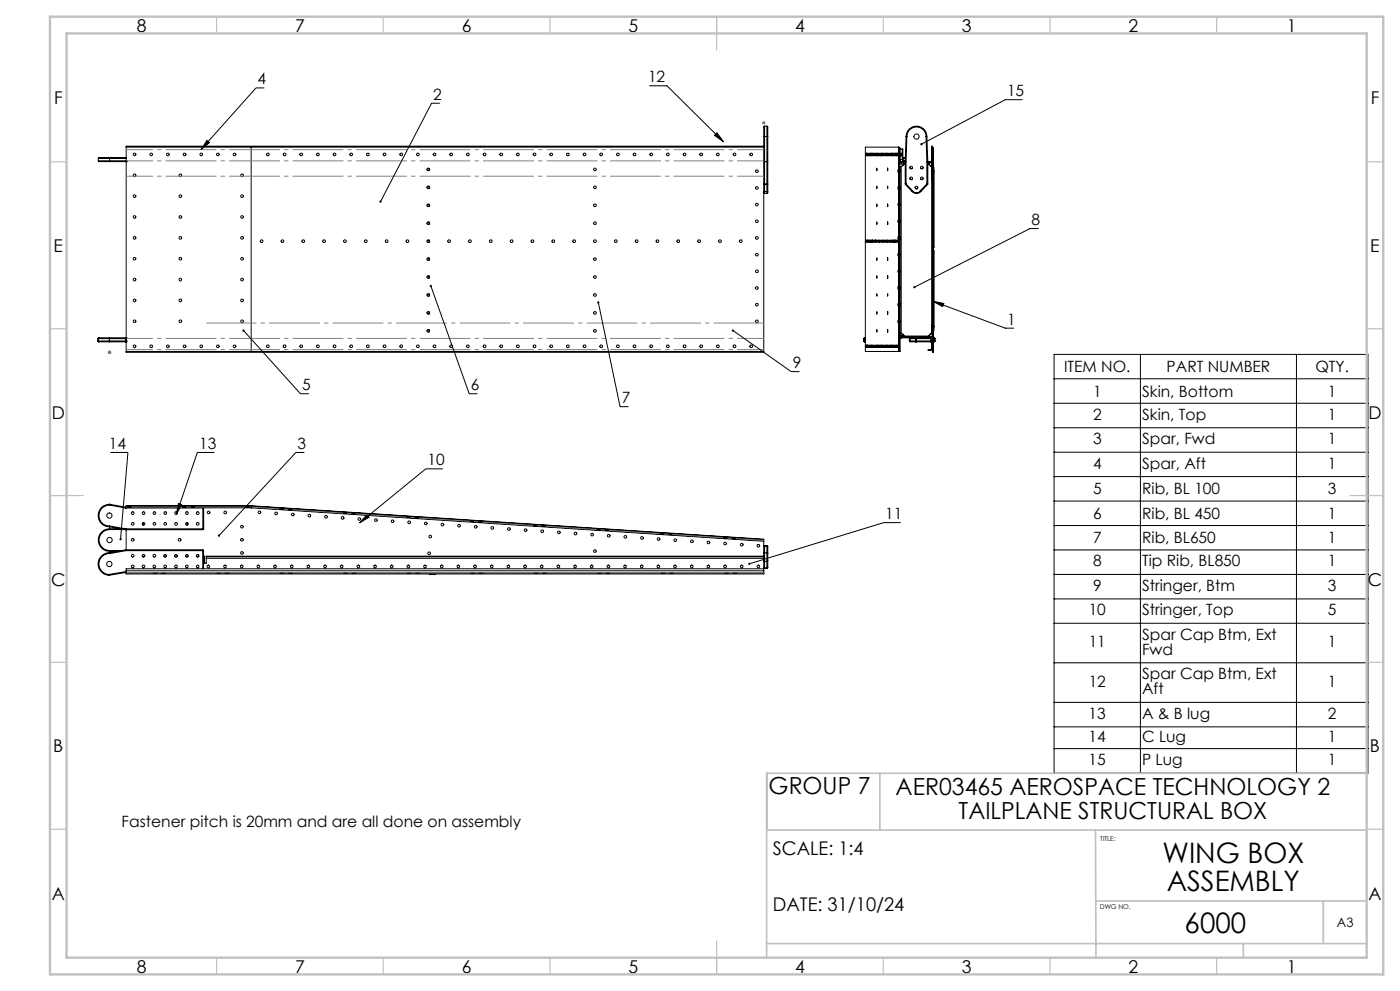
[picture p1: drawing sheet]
<svg xmlns="http://www.w3.org/2000/svg" width="420mm" height="297mm" viewBox="0 0 420 297" stroke-linecap="round" stroke-linejoin="round" font-family="sans-serif">
<g fill="none" stroke="#000" stroke-width=".3">
<path d="M79.3 26.3h-2.5l-16.5 18.6M132 30.9h-2.5l-15.3 29.5M194.9 25.7h5.2l17 16.8M215.1 39.8l2 2.7-2.8-1.9zM229.4 37.8l-.3 .2v2.9M229.4 37.8v3.1M229.4 37.8h.7M230.1 37.8l.2 .2v2.9M230.1 37.8v3.1M306.7 29.9h-5.1l-25.2 13.3M29.5 48.2l.2 .2h3.2M29.5 47.5h3.4"/>
<path d="M29.5 48.2h3.4M29.5 47.5v.7M32.9 47.2h-3.3l-.1 .3M32.9 48.2l5 .1M32.9 47.2v.3M32.9 48.2v.2M32.9 48.4h5M32.9 47.2h5M32.9 47.5v.7M32.9 47.5h5M37.9 48.4h.1M37.9 48.3h.1"/>
<path d="M37.9 44.1h191.2M62.1 42.1l.7 .7-2.5 2.1zM75.4 44.1v61.2M128.7 50.4v.7M128.7 55.8v.7M229.1 57.7l.3 .3M229.1 48.4h1.2M229.1 40.9h.3M229.1 57.3l.3 .1M229.1 40.9v64.7h-191.2v-61.8h191.2M229.4 55.1v.2M229.4 55.1h-.3l.3 .2"/>
<path d="M229.4 57.4v.6M229.4 58h.7M229.4 55.3h.7M229.4 55.1h.7M229.4 40.9v14.2M229.4 55.3v2.1M229.4 40.9h.7M229.4 57.4h.7M230.1 55.1h.2l-.2 .2M230.1 55.1v.2M230.1 40.9h.2M230.1 57.4v.6"/>
<path d="M230.1 40.9v14.2M230.1 55.3v2.1M230.3 57.3v.6l-.2 .1M230.3 57.3l-.2 .1M230.3 40.9v16.4M259.9 45.9v.8zM260.2 45.9v.8zM260.6 45.9v.8zM260.9 45.9v.8zM261.2 45.9v.8zM261.5 45.9v.8zM261.9 45.9v.8z"/>
<path d="M262.2 45.9v.8zM262.5 45.9v.8zM262.9 45.9v.8zM263 55.8l.1 .7zM263 50.4l.1 .8zM263.2 45.9v.8zM263.5 45.9v.8zM263.8 45.9v.8zM264.2 45.9v.8zM264.5 45.9v.8zM264.8 45.9v.8zM265.1 45.9v.8z"/>
<path d="M265.4 45.9l.1 .8zM265.8 45.9v.8zM266.1 45.9v.8zM266.3 55.8v.7zM266.3 50.4v.8zM266.4 45.9v.8zM266.7 45.9v.8zM267.1 45.9v.8zM267.4 45.9v.8zM267.7 45.9v.8zM268 45.9v.8zM268.4 45.9v.8z"/>
<path d="M268.7 45.9v.8zM269 45.9v.8zM269.3 45.9v.8zM269.5 55.9v.8zM269.5 50.9v.8zM269.6 44.1v61.2M269.7 48.6h1.9M269.7 48.8h1.9M269.7 48.3h.3M269.7 44.3h.3v4M269.7 48.9h1.5M269.7 49.4h1.4"/>
<path d="M269.9 44.3v4.1l.2 .2 .1-.2M269.9 50.9v.8zM269.9 55.9v.8zM270 48.3l.2 .1M270 49.9l-.2 .1v.5l-.1 20.2M270 44.7h.9v3.1M270 47.8h.9M270 49.9v50M270.1 45.9v.8zM270.2 48.4h1.4M270.3 48.6h.1M270.3 48.4h.1"/>
<path d="M270.3 48.4v.2M270.4 49.9h-.4M270.4 49.9v50M270.5 45.9v.8zM270.7 44.7v3.2a.37 .37 0 0 0 .2 .4 .37 .37 0 0 0 .4 0M270.9 47.8l.4 .5M270.9 47.2h.7M270.9 47.5h.7M271 48.2h.6M271.2 49.1l-.3 .5-.5 .3M271.2 49.1h.4M271.2 48.8v.3"/>
<path d="M271.3 48.3h.3M271.6 48.4h.2M271.6 55.1h.2M271.6 55.1v.2M271.6 48.4v6.7M271.6 55.3l2 2.1M271.8 40.9a3.1 3.1 0 0 1 3.1-3.1 3.1 3.1 0 0 1 3.2 3.1M271.8 40.9h.3M271.8 55.1l-.2 .2M271.8 40.9l-.2 7.5M271.8 55.1l2 2.2M271.8 48.4v6.7"/>
<path d="M272.1 40.9a2.88 2.88 0 0 1 2.8-2.8 2.88 2.88 0 0 1 2.9 2.8M272.1 40.9l-.3 7.5M272.9 50.2a.41 .41 0 0 0 .4 .4 .41 .41 0 0 0 .5-.4M272.9 53.4a.41 .41 0 0 0 .4 .4 .41 .41 0 0 0 .5-.4M273.6 57.4a1.75 1.75 0 0 0 2.6 0M273.8 57.3a1.5 1.5 0 0 0 2.2 0M273.8 57.3l-.2 .1M274.6 56.2a.39 .39 0 0 0 .4 .4 .39 .39 0 0 0 .3-.4M276 57.3l.2 .1M276.2 53.4a.41 .41 0 0 0 .4 .4 .41 .41 0 0 0 .4-.4M276.2 50.2a.41 .41 0 0 0 .4 .4 .41 .41 0 0 0 .4-.4M277.8 40.9h.3"/>
<path d="M277.8 40.9l.3 7.5M278.1 48.4h.2M278.1 55.1l.2 .2M278.1 55.1h.2M278.1 40.9l.2 7.5M278.1 55.1l-2.1 2.2M278.1 48.4v6.7M278.3 55.3l-2.1 2.1M278.3 48.4l1.6-.1-.3 .3h-1.3M278.3 55.1v.2M278.3 48.8h.9M278.3 48.4v6.7"/>
<path d="M278.3 49.1h.4M278.7 48.9v.2M278.7 49.1v-.3v.3M278.7 49.1l.3 .5 .8 .3M278.8 48.9v.5M278.9 48.8l-.2 .1M279.2 48.6h.1a.37 .37 0 0 1 .4 .2 .37 .37 0 0 1 0 .4zM279.3 49.8h.2zM279.3 49.8h.2M279.5 53.9l.2-10.1-.2 56.1M279.7 44.3h.3v61.3l-.1-61.3M279.7 52.3h.2"/>
<path d="M280 50.4l.1 1M280 49.9l.2 1.5M280.1 51.4v22.8M280.1 51.4h.1M280.2 51.4v22.8h-.2M128.7 61.2v.7M128.7 66.6v.6M128.7 71.9v.7M128.7 77.3v.7M259.8 71.9v.8zM260.2 71.9v.8zM260.6 71.9v.8z"/>
<path d="M261 71.9v.8zM261.4 71.9v.8zM261.8 71.9v.8zM262.2 71.9l.1 .8zM262.6 71.9v.8zM263 77.3l.1 .8zM263 71.9l.1 .8zM263 66.5l.1 .8zM263 61.1l.1 .8zM263.5 71.9v.8zM263.8 71.9l.1 .8zM264.3 71.9v.8z"/>
<path d="M264.7 71.9v.8zM265.1 71.9v.8zM265.5 71.9v.8zM265.9 71.9v.8zM266.3 77.3v.8zM266.3 71.9v.8zM266.3 66.5v.8zM266.3 61.1v.8zM266.7 71.9v.8zM267.1 71.9v.8zM267.5 71.9v.8zM267.9 71.9v.8z"/>
<path d="M268.3 71.9l.1 .8zM268.7 71.9v.8zM269.1 71.9l.1 .8zM269.5 70.9v.8zM269.5 65.9v.8zM269.5 60.9v.8zM269.5 75.9v.8zM269.7 74.6l.1 24.7v.5l.2 .1M269.7 74.8h.1M269.7 75.1h.1M269.7 74.5h.1M269.9 60.9v.8z"/>
<path d="M269.9 65.9v.8zM269.9 70.9v.8zM269.9 75.9v.8zM280 75.1h.2v22.8M280.1 75.1v22.8M311.5 68.5h-2.5l-34.7 17.6M73.1 99.1l17 18.9h2.6M128.7 82.7v.7M128.7 88v.8M128.7 93.4v.7M128.7 98.8l.1 .6M129.3 85.7l11.5 32.3h2.5"/>
<path d="M179.5 90.6l6.5 31.3h2.6M219.9 99.1l17.4 12.3h2.6M263 93.4l.1 .8zM263 88l.1 .8zM263.1 98.7l-.1 .9zM263.1 82.6l-.1 .8zM266.3 88v.8zM266.3 98.7v.9zM266.3 93.4v.8zM266.3 82.6v.8zM269.5 95.9v.8zM269.5 90.9v.8z"/>
<path d="M269.5 85.9v.8zM269.5 80.9v.8zM269.7 97h.1M269.9 80.9v.8zM269.9 85.9v.8zM269.9 90.9v.8zM269.9 95.9v.8zM269.9 99.9v1l.3 .2-.3 .2v4M270 99.9h.4M270.1 99.9v.8M270.1 99.9h.3M270.4 99.9l.6 .4 .2 .4"/>
<path d="M279.5 99.9l-.5 .3-.3 .5M279.8 99.9h-.3M279.9 97.3h-.2v3.1M279.9 90.3l3.2 .6-.3 1zM279.9 90.3l21.7 8.1h2.5M280.1 97.9l-.1 1M280.1 97.9h.1M280.2 97.9l-.2 1.5M29.4 102.2l.3 .2M29.4 102.2h.1M29.4 101.5v.7M29.4 101.5h.1"/>
<path d="M29.5 102.2l.2 .2M29.5 102.2h3.3M29.5 101.5h3.3M29.5 101.5v.7M29.7 101.2l-.3 .3M29.7 101.2h.1M29.7 102.4h.1M29.7 101.2l-.2 .3M29.7 102.4h3.1M29.7 101.2h3.1M32.8 101.2v.3M32.8 101.5h.1"/>
<path d="M32.8 102.2h.1M32.8 102.2v.2M32.8 102.4h4.9M32.8 101.5v.7M32.8 101.2h4.9M32.8 102.2h5M32.8 101.5h5M37.7 101.2l.1 .3M37.7 101.2h.2M37.7 102.4h.2M37.8 102.2l-.1 .2M37.8 101.5h.1"/>
<path d="M37.8 102.2h.1M37.8 101.5v.7M37.9 101.2v.3M37.9 102.2v.2M37.9 102.4h.1M37.9 101.2h.1M37.9 102.2h.1M37.9 101.5h.1M37.9 105.3h191.2M259.2 102.2l.1 .2h.3M259.2 101.5h.1M259.2 102.2h.1"/>
<path d="M259.2 102.2h.4M259.2 101.5h.4M259.2 101.5v.7M259.6 101.2l-.4 .3M259.9 103.4v.8zM260.2 103.4v.8zM260.6 103.4v.8zM260.9 103.4v.8zM261.2 103.4v.8zM261.5 103.4v.8zM261.9 103.4v.8zM262.2 103.4v.8z"/>
<path d="M262.5 103.4v.8zM262.9 103.4v.8zM263.2 103.4v.8zM263.5 103.4v.8zM263.8 103.4v.8zM264.1 103.4l.1 .8zM264.5 103.4v.8zM264.8 103.4v.8zM265.1 103.4v.8zM265.4 103.4l.1 .8zM265.8 103.4v.8zM266.1 103.4v.8z"/>
<path d="M266.4 103.4l.1 .8zM266.7 103.4l.1 .8zM267.1 103.4v.8zM267.4 103.4v.8zM267.7 103.4v.8zM268 103.4l.1 .8zM268.4 103.4v.8zM268.7 103.4v.8zM269 103.4v.8zM269.3 103.4v.8zM269.7 101.1h9.8M269.7 101.4h.3"/>
<path d="M269.7 100.7h.4M270 101.4v3.9h-10.4v-61.2h10.1v61.2M270.1 100.7l.1 .2M270.1 100.4h1M270.1 100.6h1M270.2 101.2l-.2 .2M270.2 101.2h9.3M270.2 100.9v.3M270.2 100.9h1M270.3 101.2h.1M270.3 101.1h.1M270.3 101.1v.1"/>
<path d="M271.2 100.7v.2M271.2 100.7h7.5M271.2 100.9v.2M272.6 101.1h.1M272.8 101.5l.2-.3v.3M272.8 102.2h.2M272.8 101.5h.2M272.8 102.2l.2 .2M272.8 101.5v.7M273 102.2v.2M273 102.4h6.5M273 102.2h1.7"/>
<path d="M273 101.5h1.8M273 101.5v.7M274.7 101.9h.1M274.7 101.2l.2 .2M274.7 101.9v.6M274.8 102.2h4.5M274.8 101.9v.6M275.1 101.5h4.2M275.3 101.4a.39 .39 0 0 0-.4 0 .39 .39 0 0 0-.2 .4v.1M275.3 101.4l-.5 .5M275.3 101.4h3.7M278.7 100.7v.2"/>
<path d="M278.8 100.6v.3M279 101.4a.34 .34 0 0 1 .5 0 .34 .34 0 0 1 0 .5M279 101.4l.5 .5M279 104.8h-.6l.6 .2M279 104.8v.2M279.2 100l-.4 .6M279.2 100h.5M279.2 100h.1M279.2 100.9h-3.1v.2M279.3 102.2v.2M279.3 102.2h.2l-.2 .2M279.3 101.2l.2 .3"/>
<path d="M279.3 102.4h.1M279.3 101.2v.1M279.3 101.5h.1M279.3 101.5v.7M279.5 101.1l.4 .2-.2 .1M279.5 101.2l.2 .2M279.5 101.1v.1M279.5 104.3l.2 .2-.2 .3-.5 .2M279.5 104.3l-.5 .5M279.5 101.9v2.4M279.6 101.5h.1M279.7 100.4a.43 .43 0 0 1 0 .5 .43 .43 0 0 1-.5 .2v-.2"/>
<path d="M279.7 100.4l-.5 .5M279.7 101.4v3.9h.2M279.8 101.2h.1M280 101.2l.4 .3M280 102.2h.4M280 101.5h.4M280.4 102.2l-.4 .2M280.4 102.2h.1M280.4 101.5h.1M280.4 101.5v.7M316.2 106.2h94.2v125.5h-94.2zM316.2 113.5h94.2"/>
<path d="M342.1 106.2v125.5M388.9 106.2v125.5M33.1 135.6h5.3l-2.2 26M64.3 135.6h-5.1l-6.3 18.6M91.3 135.6h-2.5l-23.1 24.9M316.2 120.9h94.2M316.2 128.2h94.2M316.2 135.5h94.2M32.8 157.7h.1M32.8 151.4a3.1 3.1 0 0 0-3.1 3.1 3.1 3.1 0 0 0 3.1 3.2M32.8 151.1a3.4 3.4 0 0 0-3.4 3.4 3.4 3.4 0 0 0 3.4 3.4M32.8 151.1v.3"/>
<path d="M32.8 157.7v.2M32.8 157.9h.1M32.8 151.1h.1M32.8 151.4l4.9 .9M32.8 157.9l5 .8M32.8 151.1l5 .9M32.9 158.7a3.1 3.1 0 0 0-3.2 3.2 3.1 3.1 0 0 0 3.2 3.1M32.9 158.5a3.4 3.4 0 0 0-3.4 3.4 3.4 3.4 0 0 0 3.4 3.3M32.9 158.5v.2M32.9 157.7l-.1 .2M32.9 158.5h3.3M32.9 157.7l5 .8"/>
<path d="M32.9 158.7h4.7M37.7 152.3h.2M37.8 158.7h.1M37.8 152h.1M37.8 152l-.1 .3M37.9 151.7v.2M37.9 158.5v.2M37.9 158.5l-.1 .2M37.9 152h.1M37.9 152v.3M37.9 151.7l37.5-.1 153.7 10.1-153.7-10M37.9 151.9v.1"/>
<path d="M37.9 158.7v6.1M37.9 151.9h37.3M37.9 151.7h37.5M37.9 152h37.3M37.9 158.5h23M37.9 158.7h23M37.9 152.3h23M43 156.6v.8M53.5 150.9l1 .3-1.6 3zM56.1 156.6v.8M60.9 158.5h.2M60.9 158.5v.2"/>
<path d="M60.9 152.3h.2M60.9 152.3v-.3l.2 .3M60.9 152.3v6.2M61.1 158.5l-.2 .2M61.1 152.3v6.2M61.1 152.2h14.3M75.2 151.9h.2M75.2 152h.2M75.2 152l.2 .2M75.2 151.9l.2 .3M75.2 151.9v.1M75.4 151.7l-.1 .2"/>
<path d="M75.4 151.7h.1M75.4 151.9h.1M75.4 152v.1M75.4 151.9v.1M75.4 151.7v.3M75.4 152.2l153.7 10M75.4 152.2h.1M75.4 151.7l.1 .2M75.4 151.7v.2M75.5 152l-.1 .2M75.5 151.9l-.1 .3M75.5 151.9l153.6 10v.1"/>
<path d="M75.5 152l153.6 10M75.5 151.9v.1M75.6 151.7l97.7 6.5M110.1 154.2l.6 .8-2.8 1.7zM132.9 140.5h-5.2l-19.8 16.2M270.2 156.6h-5.1l-40.3 12.4M316.2 142.8h94.2M316.2 150.2h94.2M316.2 157.5h94.2M32.8 172.2v.2M32.8 172.4h.1M32.8 165.9a3.1 3.1 0 0 0-3.1 3.1 3.1 3.1 0 0 0 3.1 3.2"/>
<path d="M32.8 165.7a3.4 3.4 0 0 0-3.4 3.3 3.4 3.4 0 0 0 3.4 3.4M32.8 165.7v.2M32.8 165.9h.1M32.8 165.7h.1M32.8 165.7l.1 .2M32.9 165v.2M32.9 165.2h2.3M32.9 165h3.8M37.7 171.3l.1 .3M37.7 171.3l-4.9 .9M37.8 164.8v.2M37.8 164.8h.1"/>
<path d="M37.8 171.6l-5 .8M37.8 164.8l-5 .9M37.8 171.3h-.1M37.8 171.3v.2M37.8 171.5v.1M37.8 165l-4.9 .9M37.8 165h23M37.8 171.5h.1M37.8 164.8h23M37.8 171.3h.1M37.9 171.1v.6M37.9 171.7v.3h191.2v-.3"/>
<path d="M37.9 171.9h191.2M37.9 171.1h191.2M37.9 171.7h191.2M42.7 166.7h.7M49.2 166.7h.7M52.4 166.7h.8M55.7 166.7h.7M58.9 166.7h.8M60.8 165h.3M60.8 164.8v.2M60.8 164.8l.3 .2M60.8 165v5.5"/>
<path d="M61.1 166.7h.2v2.1h.6v-1.5M61.1 165v5.5M61.9 166.9v.4M61.9 166.9h167.2M61.9 167.3h167.2M128.7 172h.4M129.1 172h.1M130.2 172h.4v.2l-1.5-.2M227.4 163.2h.2M229.1 162v.2M229.1 162.2v4.7M229.1 162.3h.1"/>
<path d="M229.1 171.1v.6M229.1 166.9v.4M229.1 168.1l.3 .1M229.1 170.5h-191.2v.6M229.1 167.3v3.8M229.1 166.7h-167.2v.2M229.4 165.7v2.5M229.4 165.7l-.3 .1M229.4 170.2l-.3-.1 .3 .2M229.4 163.6l-.3 .2 .3-.1M229.4 170.2v.1M229.4 163.6v.1"/>
<path d="M229.4 163.7v2M229.4 168.2v2M229.4 168.2h.7M229.4 165.7h.7M229.4 170.2h.7M229.4 163.7h.7M229.4 170.3h.7M229.4 163.6h.7M230.1 165.7v2.5M230.1 165.7l.2 .1M230.1 163.7l.2 .1M230.1 170.2v.1"/>
<path d="M230.1 163.6v.1M230.1 163.6l.2 .2M230.1 163.7v2M230.1 168.2v2M230.3 165.8v2.3M230.3 168.1l-.2 .1M230.3 170.1l-.2 .1M230.3 170.1l-.2 .2M230.3 163.8v2M230.3 168.1v2M316.2 164.8h94.2M316.2 172.2h94.2"/>
<path d="M316.2 179.5h94.2M316.2 186.8h94.2M316.2 198.6h94.2M316.2 210.5h94.2M316.2 217.8h94.2M316.2 224.4h94.2"/>
<circle cx="40.3" cy="58.8" r=".4"/>
<circle cx="40.4" cy="46.3" r=".39"/>
<circle cx="40.4" cy="52.5" r=".39"/>
<circle cx="45.4" cy="46.3" r=".39"/>
<circle cx="50.4" cy="46.3" r=".39"/>
<circle cx="54.1" cy="58.8" r=".4"/>
<circle cx="54.1" cy="52.5" r=".39"/>
<circle cx="55.4" cy="46.3" r=".4"/>
<circle cx="60.4" cy="46.3" r=".39"/>
<circle cx="65.4" cy="46.3" r=".39"/>
<circle cx="70.4" cy="46.3" r=".39"/>
<circle cx="72.6" cy="58.8" r=".41"/>
<circle cx="72.6" cy="52.5" r=".4"/>
<circle cx="80.4" cy="46.3" r=".4"/>
<circle cx="85.4" cy="46.3" r=".4"/>
<circle cx="90.4" cy="46.3" r=".4"/>
<circle cx="95.4" cy="46.3" r=".4"/>
<circle cx="100.4" cy="46.3" r=".4"/>
<circle cx="105.4" cy="46.3" r=".4"/>
<circle cx="110.4" cy="46.3" r=".4"/>
<circle cx="115.4" cy="46.3" r=".4"/>
<circle cx="120.4" cy="46.3" r=".4"/>
<circle cx="125.4" cy="46.3" r=".4"/>
<circle cx="128.5" cy="50.8" r=".39"/>
<circle cx="128.5" cy="56.2" r=".4"/>
<circle cx="130.4" cy="46.3" r=".4"/>
<circle cx="135.4" cy="46.3" r=".4"/>
<circle cx="140.4" cy="46.3" r=".4"/>
<circle cx="145.4" cy="46.3" r=".4"/>
<circle cx="150.4" cy="46.3" r=".4"/>
<circle cx="155.4" cy="46.3" r=".4"/>
<circle cx="160.4" cy="46.3" r=".4"/>
<circle cx="165.4" cy="46.3" r=".4"/>
<circle cx="170.4" cy="46.3" r=".4"/>
<circle cx="175.4" cy="46.3" r=".4"/>
<circle cx="178.5" cy="50.8" r=".39"/>
<circle cx="178.5" cy="56.2" r=".4"/>
<circle cx="180.4" cy="46.3" r=".4"/>
<circle cx="185.4" cy="46.3" r=".4"/>
<circle cx="190.4" cy="46.3" r=".4"/>
<circle cx="195.4" cy="46.3" r=".4"/>
<circle cx="200.4" cy="46.3" r=".4"/>
<circle cx="205.4" cy="46.3" r=".4"/>
<circle cx="210.4" cy="46.3" r=".4"/>
<circle cx="215.4" cy="46.3" r=".4"/>
<circle cx="220.4" cy="46.3" r=".4"/>
<circle cx="225.4" cy="46.3" r=".4"/>
<circle cx="227.1" cy="56.3" r=".39"/>
<circle cx="227.1" cy="51.3" r=".39"/>
<circle cx="273.3" cy="53.5" r=".4"/>
<circle cx="273.3" cy="50.2" r=".4"/>
<circle cx="274.9" cy="56.2" r=".4"/>
<circle cx="274.9" cy="40.9" r=".8"/>
<circle cx="276.6" cy="53.5" r=".4"/>
<circle cx="276.6" cy="50.2" r=".4"/>
<circle cx="40.3" cy="65" r=".4"/>
<circle cx="40.3" cy="71.3" r=".4"/>
<circle cx="40.4" cy="77.5" r=".39"/>
<circle cx="54.1" cy="65" r=".4"/>
<circle cx="54.1" cy="71.3" r=".4"/>
<circle cx="54.1" cy="77.5" r=".39"/>
<circle cx="72.6" cy="65" r=".41"/>
<circle cx="72.6" cy="71.3" r=".41"/>
<circle cx="72.6" cy="77.6" r=".4"/>
<circle cx="78.5" cy="72.3" r=".4"/>
<circle cx="84.8" cy="72.3" r=".4"/>
<circle cx="91" cy="72.3" r=".4"/>
<circle cx="97.2" cy="72.3" r=".4"/>
<circle cx="103.5" cy="72.3" r=".4"/>
<circle cx="109.7" cy="72.3" r=".4"/>
<circle cx="116" cy="72.3" r=".4"/>
<circle cx="122.3" cy="72.3" r=".4"/>
<circle cx="128.5" cy="66.9" r=".39"/>
<circle cx="128.5" cy="72.3" r=".4"/>
<circle cx="128.5" cy="61.5" r=".4"/>
<circle cx="128.5" cy="77.6" r=".4"/>
<circle cx="134.7" cy="72.3" r=".4"/>
<circle cx="141" cy="72.3" r=".4"/>
<circle cx="147.2" cy="72.3" r=".4"/>
<circle cx="153.5" cy="72.3" r=".42"/>
<circle cx="159.8" cy="72.3" r=".4"/>
<circle cx="166" cy="72.3" r=".4"/>
<circle cx="172.2" cy="72.3" r=".4"/>
<circle cx="178.5" cy="66.9" r=".39"/>
<circle cx="178.5" cy="72.3" r=".4"/>
<circle cx="178.5" cy="61.5" r=".4"/>
<circle cx="178.5" cy="77.6" r=".4"/>
<circle cx="184.7" cy="72.3" r=".4"/>
<circle cx="191" cy="72.3" r=".4"/>
<circle cx="197.3" cy="72.3" r=".4"/>
<circle cx="203.5" cy="72.3" r=".4"/>
<circle cx="209.7" cy="72.3" r=".4"/>
<circle cx="216" cy="72.3" r=".4"/>
<circle cx="222.2" cy="72.3" r=".4"/>
<circle cx="227.1" cy="71.3" r=".39"/>
<circle cx="227.1" cy="76.3" r=".39"/>
<circle cx="227.1" cy="66.3" r=".4"/>
<circle cx="227.1" cy="61.3" r=".4"/>
<circle cx="40.3" cy="96.3" r=".4"/>
<circle cx="40.4" cy="83.8" r=".39"/>
<circle cx="40.4" cy="90" r=".39"/>
<circle cx="54.1" cy="96.3" r=".4"/>
<circle cx="54.1" cy="90" r=".39"/>
<circle cx="54.1" cy="83.8" r=".39"/>
<circle cx="72.6" cy="96.3" r=".41"/>
<circle cx="72.6" cy="83.8" r=".4"/>
<circle cx="72.6" cy="90" r=".4"/>
<circle cx="128.5" cy="83" r=".39"/>
<circle cx="128.5" cy="93.8" r=".39"/>
<circle cx="128.5" cy="88.4" r=".4"/>
<circle cx="128.5" cy="99.2" r=".4"/>
<circle cx="178.5" cy="83" r=".39"/>
<circle cx="178.5" cy="93.8" r=".39"/>
<circle cx="178.5" cy="88.4" r=".4"/>
<circle cx="178.5" cy="99.2" r=".4"/>
<circle cx="227.1" cy="91.3" r=".39"/>
<circle cx="227.1" cy="81.3" r=".4"/>
<circle cx="227.1" cy="86.3" r=".4"/>
<circle cx="227.1" cy="96.3" r=".4"/>
<circle cx="40.4" cy="103.8" r=".39"/>
<circle cx="45.4" cy="103.8" r=".39"/>
<circle cx="50.4" cy="103.8" r=".39"/>
<circle cx="55.4" cy="103.8" r=".4"/>
<circle cx="60.4" cy="103.8" r=".39"/>
<circle cx="65.4" cy="103.8" r=".39"/>
<circle cx="70.4" cy="103.8" r=".39"/>
<circle cx="80.4" cy="103.8" r=".4"/>
<circle cx="85.4" cy="103.8" r=".4"/>
<circle cx="90.4" cy="103.8" r=".4"/>
<circle cx="95.4" cy="103.8" r=".4"/>
<circle cx="100.4" cy="103.8" r=".4"/>
<circle cx="105.4" cy="103.8" r=".4"/>
<circle cx="110.4" cy="103.8" r=".4"/>
<circle cx="115.4" cy="103.8" r=".4"/>
<circle cx="120.4" cy="103.8" r=".4"/>
<circle cx="125.4" cy="103.8" r=".4"/>
<circle cx="130.4" cy="103.8" r=".4"/>
<circle cx="135.4" cy="103.8" r=".4"/>
<circle cx="140.4" cy="103.8" r=".4"/>
<circle cx="145.4" cy="103.8" r=".4"/>
<circle cx="150.4" cy="103.8" r=".4"/>
<circle cx="155.4" cy="103.8" r=".4"/>
<circle cx="160.4" cy="103.8" r=".4"/>
<circle cx="165.4" cy="103.8" r=".4"/>
<circle cx="170.4" cy="103.8" r=".4"/>
<circle cx="175.4" cy="103.8" r=".4"/>
<circle cx="180.4" cy="103.8" r=".4"/>
<circle cx="185.4" cy="103.8" r=".4"/>
<circle cx="190.4" cy="103.8" r=".4"/>
<circle cx="195.4" cy="103.8" r=".4"/>
<circle cx="200.4" cy="103.8" r=".4"/>
<circle cx="205.4" cy="103.8" r=".4"/>
<circle cx="210.4" cy="103.8" r=".4"/>
<circle cx="215.4" cy="103.8" r=".4"/>
<circle cx="220.4" cy="103.8" r=".4"/>
<circle cx="225.4" cy="103.8" r=".4"/>
<circle cx="32.8" cy="154.5" r=".79"/>
<circle cx="39.8" cy="157" r=".39"/>
<circle cx="39.8" cy="153.8" r=".39"/>
<circle cx="43.1" cy="157" r=".39"/>
<circle cx="43.1" cy="153.8" r=".39"/>
<circle cx="46.3" cy="157" r=".39"/>
<circle cx="46.3" cy="153.8" r=".39"/>
<circle cx="49.6" cy="157" r=".4"/>
<circle cx="49.6" cy="153.8" r=".4"/>
<circle cx="52.8" cy="157" r=".4"/>
<circle cx="52.8" cy="153.8" r=".4"/>
<circle cx="56.1" cy="157" r=".4"/>
<circle cx="56.1" cy="153.8" r=".4"/>
<circle cx="59.3" cy="157" r=".4"/>
<circle cx="59.3" cy="153.8" r=".4"/>
<circle cx="62.6" cy="153.6" r=".4"/>
<circle cx="67.6" cy="153.6" r=".41"/>
<circle cx="72.6" cy="157.8" r=".39"/>
<circle cx="77.9" cy="153.5" r=".39"/>
<circle cx="82.8" cy="153.9" r=".4"/>
<circle cx="87.8" cy="154.2" r=".39"/>
<circle cx="92.8" cy="154.5" r=".4"/>
<circle cx="97.8" cy="154.9" r=".4"/>
<circle cx="102.8" cy="155.2" r=".4"/>
<circle cx="107.8" cy="155.6" r=".4"/>
<circle cx="112.8" cy="155.9" r=".4"/>
<circle cx="117.8" cy="156.2" r=".39"/>
<circle cx="122.7" cy="156.6" r=".41"/>
<circle cx="127.7" cy="156.9" r=".39"/>
<circle cx="132.7" cy="157.2" r=".41"/>
<circle cx="137.7" cy="157.5" r=".39"/>
<circle cx="142.7" cy="157.9" r=".4"/>
<circle cx="147.7" cy="158.2" r=".4"/>
<circle cx="152.7" cy="158.6" r=".4"/>
<circle cx="157.7" cy="158.9" r=".4"/>
<circle cx="162.7" cy="159.2" r=".4"/>
<circle cx="167.7" cy="159.6" r=".4"/>
<circle cx="172.6" cy="159.9" r=".39"/>
<circle cx="32.8" cy="169" r=".8"/>
<circle cx="32.9" cy="161.9" r=".79"/>
<circle cx="39.8" cy="166.6" r=".41"/>
<circle cx="39.8" cy="169.7" r=".4"/>
<circle cx="39.8" cy="161.8" r=".41"/>
<circle cx="43" cy="166.6" r=".41"/>
<circle cx="43" cy="169.7" r=".4"/>
<circle cx="46.3" cy="166.6" r=".41"/>
<circle cx="46.3" cy="169.7" r=".4"/>
<circle cx="49.5" cy="166.6" r=".4"/>
<circle cx="49.6" cy="169.8" r=".39"/>
<circle cx="52.8" cy="166.6" r=".4"/>
<circle cx="52.8" cy="169.8" r=".39"/>
<circle cx="53.9" cy="161.8" r=".41"/>
<circle cx="56" cy="166.6" r=".4"/>
<circle cx="56" cy="169.8" r=".39"/>
<circle cx="59.3" cy="166.6" r=".4"/>
<circle cx="59.3" cy="169.8" r=".39"/>
<circle cx="62.5" cy="169.8" r=".4"/>
<circle cx="67.5" cy="169.8" r=".4"/>
<circle cx="72.5" cy="169.8" r=".39"/>
<circle cx="72.6" cy="161.8" r=".4"/>
<circle cx="72.6" cy="165.7" r=".4"/>
<circle cx="77.5" cy="169.8" r=".39"/>
<circle cx="82.5" cy="169.8" r=".4"/>
<circle cx="87.5" cy="169.8" r=".4"/>
<circle cx="92.5" cy="169.8" r=".39"/>
<circle cx="97.5" cy="169.8" r=".39"/>
<circle cx="102.5" cy="169.8" r=".4"/>
<circle cx="107.5" cy="169.8" r=".4"/>
<circle cx="112.5" cy="169.8" r=".39"/>
<circle cx="117.5" cy="169.8" r=".39"/>
<circle cx="122.5" cy="169.8" r=".4"/>
<circle cx="127.5" cy="169.8" r=".4"/>
<circle cx="128.7" cy="165.8" r=".41"/>
<circle cx="129.1" cy="160.8" r=".4"/>
<circle cx="132.5" cy="169.8" r=".39"/>
<circle cx="137.5" cy="169.8" r=".4"/>
<circle cx="142.5" cy="169.8" r=".4"/>
<circle cx="147.5" cy="169.8" r=".39"/>
<circle cx="152.5" cy="169.8" r=".39"/>
<circle cx="157.5" cy="169.8" r=".4"/>
<circle cx="162.5" cy="169.8" r=".4"/>
<circle cx="167.5" cy="169.8" r=".39"/>
<circle cx="172.5" cy="169.8" r=".39"/>
<circle cx="177.5" cy="169.8" r=".4"/>
<circle cx="177.6" cy="160.2" r=".4"/>
<circle cx="178.5" cy="165.2" r=".4"/>
<circle cx="182.5" cy="169.8" r=".4"/>
<circle cx="182.6" cy="160.6" r=".4"/>
<circle cx="187.5" cy="169.8" r=".39"/>
<circle cx="187.6" cy="160.9" r=".4"/>
<circle cx="192.5" cy="169.8" r=".39"/>
<circle cx="192.6" cy="161.2" r=".4"/>
<circle cx="197.5" cy="169.8" r=".4"/>
<circle cx="197.6" cy="161.5" r=".4"/>
<circle cx="202.5" cy="169.8" r=".39"/>
<circle cx="202.6" cy="161.9" r=".39"/>
<circle cx="207.5" cy="169.8" r=".39"/>
<circle cx="207.6" cy="162.2" r=".41"/>
<circle cx="212.5" cy="169.8" r=".4"/>
<circle cx="212.5" cy="162.6" r=".39"/>
<circle cx="217.5" cy="169.8" r=".4"/>
<circle cx="217.5" cy="162.9" r=".41"/>
<circle cx="222.5" cy="169.8" r=".39"/>
<circle cx="222.5" cy="163.2" r=".39"/>
<circle cx="227.5" cy="163.6" r=".4"/>
<circle cx="227.5" cy="169.8" r=".39"/>
</g>
<path d="M228.6 36.8h1M228.8 36.5l.7 .7M229.1 36.3v1M229.5 36.5l-.7 .7M32.3 105.6h1.1M32.5 105.2l.7 .7M32.9 105.1v1M33.2 105.2l-.7 .7" fill="none" stroke="#808080" stroke-width=".3"/>
<path d="M37.9 48.2h191.2M37.9 52.8h191.2M229.1 44.9h-191.2M37.9 104.8h191.2M229.1 101.4h-191.2M37.9 171.7h191.2" fill="none" stroke="#808080" stroke-width=".3" stroke-dasharray="15.2 1.3 1.3 1.3" stroke-dashoffset="7.2" stroke-linecap="butt"/>
<path d="M229.1 96.8h-167.2" fill="none" stroke="#808080" stroke-width=".3" stroke-dasharray="15.2 1.3 1.3 1.3" stroke-dashoffset=".2" stroke-linecap="butt"/>
<path d="M229.1 162l-153.6-10" fill="none" stroke="#808080" stroke-width=".3" stroke-dasharray="15.2 1.3 1.3 1.3" stroke-dashoffset="6.8" stroke-linecap="butt"/>
<path d="M75.3 152h-37.4" fill="none" stroke="#808080" stroke-width=".3" stroke-dasharray="15.2 1.3 1.3 1.3" stroke-dashoffset="-1.5" stroke-linecap="butt"/>
<g fill="none" stroke="#c0c0c0" stroke-width=".35">
<path d="M65 5v5M115 5v5M165 5v5M215 5v10M265 5v5M315 5v5M365 5v5M15 48.5h5M410 48.5h5M15 98.5h5M410 98.5h5M15 148.5h10"/>
<path d="M405 148.5h10M15 198.5h5M410 198.5h5M15 248.5h5M410 248.5h5M65 287v5M115 287v5M165 287v5M215 282v10M265 287v5M315 287v5M365 287v5"/>
</g>
<path d="M230 231.8v17M263.9 231.8v17M410 231.8h-180v55.2M230 248.8h180M328.6 248.8l.2 38.2M328.7 270h81.3M397 270v12.8M230 282.8h180M373 282.8v4.2" fill="none" stroke="#c0c0c0" stroke-width=".5"/>
<path d="M15 5h400v287h-400zM20 10h390v277h-390z" fill="none" stroke="#c0c0c0" stroke-width=".7"/>
<g fill="#000">
<path d="M276.2 43l-.1 .4 .3-.2-.3 .2a.34 .34 0 0 0 .5 .1 .34 .34 0 0 0 .1-.5 .34 .34 0 0 0-.5 0zM274.1 85.8l-.1 .4 .3-.1-.3 .1a.34 .34 0 0 0 .5 .1 .34 .34 0 0 0 .1-.5 .34 .34 0 0 0-.5 0zM279.9 90.3l3.2 .6-.3 1zM214.3 40.6l.8-.8 2 2.7z"/>
<path d="M113.9 60.1l-.1 .4 .2 .2 .2-.3-.2 .3a.34 .34 0 0 0 .5-.3 .34 .34 0 0 0-.6-.3zM72.8 98.8a.34 .34 0 0 0 0 .6 .34 .34 0 0 0 .5-.3 .34 .34 0 0 0-.4-.3l.2 .3zM129 85.4a.33 .33 0 0 0 0 .6 .33 .33 0 0 0 .5-.2 .33 .33 0 0 0-.3-.4l.1 .3zM179.2 90.4a.33 .33 0 0 0 .1 .5 .33 .33 0 0 0 .5-.2 .33 .33 0 0 0-.4-.4l.1 .3-.1-.3zM62.1 42.1l.7 .7-2.5 2.1zM219.6 98.9a.34 .34 0 0 0 .2 .5 .34 .34 0 0 0 .4-.4 .34 .34 0 0 0-.5-.2l.2 .3zM53.5 150.9l1 .3-1.6 3zM65.4 160.3v.5l.3-.3-.3 .3a.34 .34 0 0 0 .5 0 .34 .34 0 0 0 0-.5 .34 .34 0 0 0-.5 0zM224.6 168.7l-.1 .4 .3-.1-.3 .1a.33 .33 0 0 0 .4 .2 .33 .33 0 0 0 .2-.5 .33 .33 0 0 0-.5-.1zM36 161.3l-.1 .5 .2 .1 .1-.3-.1 .3h.3v-.5zM110.1 154.2l.6 .8-2.8 1.7z"/>
</g>
<g font-size="8.5">
<text x="348.7" y="258.8">WING BOX</text>
<text x="350" y="266.9">ASSEMBLY</text>
<text x="355.4" y="279.7">6000</text>
</g>
<g font-size="7.1">
<text x="230.6" y="238">GROUP 7</text>
<text x="268.7" y="238.3">AER03465 AEROSPACE TECHNOLOGY 2</text>
<text x="287.6" y="245.3">TAILPLANE STRUCTURAL BOX</text>
</g>
<g font-size="5.6">
<text x="231.8" y="256.2">SCALE: 1:4</text>
<text x="231.8" y="273">DATE: 31/10/24</text>
</g>
<g font-size="5.3">
<text x="41" y="9.5">8</text>
<text x="88.5" y="9.5">7</text>
<text x="138.5" y="9.5">6</text>
<text x="188.5" y="9.5">5</text>
<text x="238.5" y="9.5">4</text>
<text x="288.5" y="9.5">3</text>
<text x="338.5" y="9.5">2</text>
<text x="386" y="9.5">1</text>
<text x="16.2" y="31.3">F</text>
<text x="411.2" y="31.3">F</text>
<text x="16.1" y="75.5">E</text>
<text x="411.1" y="75.5">E</text>
<text x="15.5" y="125.5">D</text>
<text x="410.5" y="125.5">D</text>
<text x="15.4" y="175.5">C</text>
<text x="410.4" y="175.5">C</text>
<text x="16" y="225.5">B</text>
<text x="411" y="225.5">B</text>
<text x="15.5" y="269.8">A</text>
<text x="410.5" y="269.8">A</text>
<text x="41" y="291.5">8</text>
<text x="88.5" y="291.5">7</text>
<text x="138.5" y="291.5">6</text>
<text x="188.5" y="291.5">5</text>
<text x="238.5" y="291.5">4</text>
<text x="288.5" y="291.5">3</text>
<text x="338.5" y="291.5">2</text>
<text x="386" y="291.5">1</text>
</g>
<g font-size="4.7">
<text x="77.3" y="25.3">4</text>
<text x="130" y="29.9">2</text>
<text x="194.4" y="24.7">12</text>
<text x="302.1" y="28.8">15</text>
<text x="309.5" y="67.4">8</text>
<text x="302.1" y="97.3">1</text>
<text x="237.8" y="110.3">9</text>
<text x="319.2" y="111.5">ITEM NO.</text>
<text x="350" y="111.5">PART NUMBER</text>
<text x="394.6" y="111.5">QTY.</text>
<text x="90.6" y="117">5</text>
<text x="141.2" y="117">6</text>
<text x="327.9" y="118.9">1</text>
<text x="342.6" y="118.9">Skin, Bottom</text>
<text x="398.4" y="118.9">1</text>
<text x="186.5" y="120.8">7</text>
<text x="327.9" y="125.8">2</text>
<text x="342.6" y="125.8">Skin, Top</text>
<text x="398.4" y="125.8">1</text>
<text x="32.7" y="134.5">14</text>
<text x="59.7" y="134.5">13</text>
<text x="89.2" y="134.5">3</text>
<text x="327.9" y="133.1">3</text>
<text x="342.6" y="133.1">Spar, Fwd</text>
<text x="398.4" y="133.1">1</text>
<text x="128.2" y="139.4">10</text>
<text x="327.9" y="140.4">4</text>
<text x="342.6" y="140.4">Spar, Aft</text>
<text x="398.4" y="140.4">1</text>
<text x="327.9" y="148.2">5</text>
<text x="342.6" y="148.2">Rib, BL 100</text>
<text x="398.4" y="148.2">3</text>
<text x="265.6" y="155.6">11</text>
<text x="327.9" y="155.5">6</text>
<text x="342.6" y="155.5">Rib, BL 450</text>
<text x="398.4" y="155.5">1</text>
<text x="327.9" y="162.8">7</text>
<text x="342.6" y="162.8">Rib, BL650</text>
<text x="398.4" y="162.8">1</text>
<text x="327.9" y="169.7">8</text>
<text x="342.6" y="169.7">Tip Rib, BL850</text>
<text x="398.4" y="169.7">1</text>
<text x="327.9" y="177.1">9</text>
<text x="342.6" y="177.1">Stringer, Btm</text>
<text x="398.4" y="177.1">3</text>
<text x="326.6" y="184.4">10</text>
<text x="342.6" y="184.4">Stringer, Top</text>
<text x="398.4" y="184.4">5</text>
<text x="342.6" y="191.7">Spar Cap Btm, Ext</text>
<text x="326.6" y="194">11</text>
<text x="342.6" y="196.2">Fwd</text>
<text x="398.4" y="194">1</text>
<text x="342.6" y="203.6">Spar Cap Btm, Ext</text>
<text x="326.6" y="205.8">12</text>
<text x="342.6" y="208.1">Aft</text>
<text x="398.4" y="205.8">1</text>
<text x="326.6" y="215.4">13</text>
<text x="342.6" y="215.4">A &amp; B lug</text>
<text x="398.4" y="215.4">2</text>
<text x="326.6" y="222.3">14</text>
<text x="342.6" y="222.3">C Lug</text>
<text x="398.4" y="222.3">1</text>
<text x="326.6" y="229.3">15</text>
<text x="342.6" y="229.3">P Lug</text>
<text x="398.4" y="229.3">1</text>
<text x="36.5" y="247.8">Fastener pitch is 20mm and are all done on assembly</text>
</g>
<text font-size="3.9" x="401.1" y="277.7">A3</text>
<g font-size="2">
<text x="330.1" y="251.9">TITLE:</text>
<text x="330" y="272.5">DWG NO.</text>
</g>
</svg>
